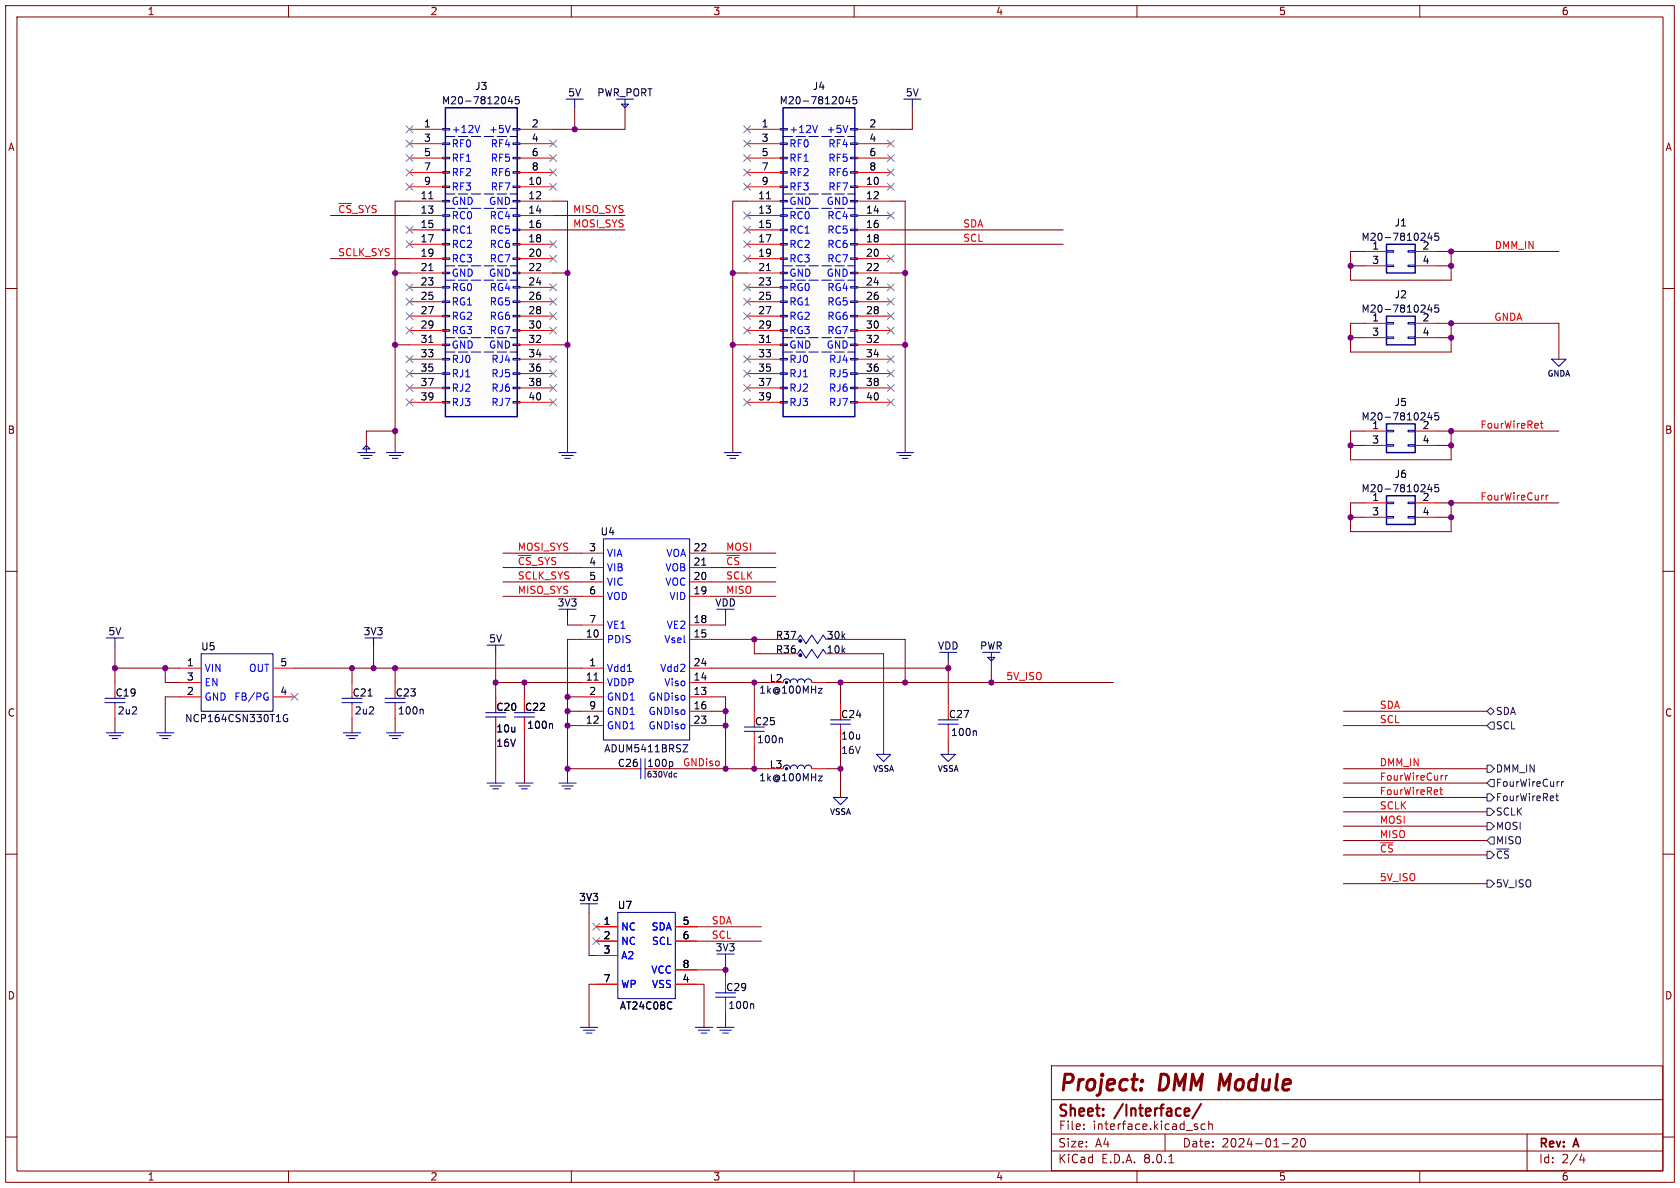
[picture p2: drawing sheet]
<svg xmlns="http://www.w3.org/2000/svg" width="297mm" height="210mm" viewBox="0 0 297 210" stroke-linecap="round" stroke-linejoin="round" font-family="sans-serif">
<g fill="none" stroke="#840000" stroke-width=".18">
<path d="M1 1h295v208h-295zM3 3h291v204h-291zM51 1v2M101 1v2M151 1v2M201 1v2M251 1v2M1 51h2M294 51h2M1 101h2M294 101h2M1 151h2"/>
<path d="M294 151h2M185.9 188.4h108.1v18.6h-108.1zM185.9 194.4h108M191.6 199.5v.2M211.5 199.2l.3 .2-.3 .3M211.5 198.7h.2M213 198.7h-.4l-.3 .3v.4l.2 .2h.5M213.7 198.8l.2-.1h.4v1M213.7 198.2v1.5M1 201h2M51 207v2M101 207v2"/>
<path d="M151 207v2M186 203.5h108M186 200.5h108M201 207v2M206 200.5v3M206.6 205.6h.9M226.7 202.2h1.2M228.5 201.4l.6-.1 .2 .1 .1 .3-1 1.1h1M230.1 201.4l.2-.1a.81 .81 0 0 1 .6 .6 .81 .81 0 0 1-.3 .8l-.2 .1a.81 .81 0 0 1-.3-1.4zM251 207v2M270 200.5v6.5M279.6 204l-.3 1.1h.9"/>
<path d="M280 204.6v1M294 201h2"/>
</g>
<path d="M201.9 191l.1 .1-.1 .1" fill="none" stroke="#840000" stroke-width=".52"/>
<path d="M210.2 196l.1 .4-.9 .2M212.3 195.2l-1.5 2.5" fill="none" stroke="#840000" stroke-width=".36"/>
<g fill="none" stroke="#000084" stroke-width=".18">
<path d="M86.1 114h3.1M87.6 114v1.6M85.9 126h3.5M85.9 126.7h3.5M86.1 138.4h3.1M86.6 138.9h2M87.1 139.4h1M87.6 126.7v.3M90.9 126h3.6M90.9 126.7h3.6M91.2 138.4h3M91.7 138.9h2"/>
<path d="M92.2 139.4h1M92.7 126.7v.3M98.8 138.4h3.1M99.3 138.9h2M99.8 139.4h1M113 135.9h.3M113.3 134.1v3.6M114 134.1v3.6"/>
</g>
<path d="M87.6 123.2v2.5M87.6 127v2.5M92.7 123.2v2.5M92.7 127v2.5M110.5 135.9h2.5" fill="none" stroke="#f00" stroke-width=".18"/>
<path d="M97.5 127.9l.2 .2v.7M118.7 134.6l.2 .3v.3l-.2 .3" fill="none" stroke="#000048" stroke-width=".18"/>
<path d="M119.4 136.7h.2M119.6 137.3l-.2 .1" fill="none" stroke="#480048" stroke-width=".18"/>
<path d="M138.4 19.1h12.7v54.6h-12.7z" fill="#fcfcfc"/>
<path d="M138.4 36.8h12.7M138.4 34.3h12.7M138.4 24.1h12.7M138.4 59.7h12.7M138.4 49.5h12.7M138.4 47h12.7M138.4 62.2h12.7" fill="none" stroke="#000084" stroke-width=".18" stroke-dasharray="1.7 .6"/>
<g fill="none" stroke="#000084" stroke-width=".18">
<path d="M159.8 17.5h3M161.3 17.5v1.6M137.9 38h1.3v.2h-1.3zM137.9 35.4h1.3v.3h-1.3zM137.9 32.9h1.3v.2h-1.3zM137.9 30.4h1.3v.2h-1.3zM137.9 27.8h1.3v.3h-1.3zM137.9 25.3h1.3v.2h-1.3zM137.9 22.7h1.3v.3h-1.3zM150.4 38h1.2v.2h-1.2zM150.4 35.4h1.2v.3h-1.2zM150.4 32.9h1.2v.2h-1.2z"/>
<path d="M150.4 30.4h1.2v.2h-1.2zM150.4 27.8h1.2v.3h-1.2zM150.4 25.3h1.2v.2h-1.2zM150.4 22.7h1.2v.3h-1.2zM137.9 58.3h1.3v.2h-1.3zM137.9 55.8h1.3v.2h-1.3zM137.9 53.2h1.3v.3h-1.3zM137.9 50.7h1.3v.2h-1.3zM137.9 48.1h1.3v.3h-1.3zM137.9 45.6h1.3v.2h-1.3zM137.9 43.1h1.3v.2h-1.3zM137.9 40.5h1.3v.3h-1.3z"/>
<path d="M150.4 58.3h1.2v.2h-1.2zM150.4 55.8h1.2v.2h-1.2zM150.4 53.2h1.2v.3h-1.2zM150.4 50.7h1.2v.2h-1.2zM150.4 48.1h1.2v.3h-1.2zM150.4 45.6h1.2v.2h-1.2zM150.4 43.1h1.2v.2h-1.2zM150.4 40.5h1.2v.3h-1.2zM137.9 71h1.3v.2h-1.3zM137.9 68.5h1.3v.2h-1.3zM137.9 65.9h1.3v.3h-1.3zM137.9 63.4h1.3v.2h-1.3z"/>
<path d="M137.9 60.8h1.3v.3h-1.3zM150.4 71h1.2v.2h-1.2zM150.4 68.5h1.2v.2h-1.2zM150.4 65.9h1.2v.3h-1.2zM150.4 63.4h1.2v.2h-1.2zM150.4 60.8h1.2v.3h-1.2zM106.7 95.3h15.2v35.5h-15.2zM158.5 80h3M159 80.5h2M159.5 81h1M18.8 112.8h3M20.3 112.8v1.5"/>
<path d="M35.6 115.6h12.7v10.1h-12.7zM64.5 112.8h3.1M66 112.8v1.5M98.8 107.7h3.1M100.3 107.7v1.5M126.7 107.7h3.1M128.3 107.7v1.5M18.5 123.4h3.6M18.5 124.2h3.6M18.8 129.5h3M19.3 130h2M19.8 130.6h1"/>
<path d="M20.3 124.2v.3M27.7 129.5h3M28.2 130h2M28.7 130.6h1M60.5 123.4h3.5M60.5 124.2h3.5M60.7 129.5h3.1M61.2 130h2M61.7 130.6h1M62.2 124.2v.3M68.3 129.5h3.1M68.8 130h2.1"/>
<path d="M69.3 130.6h1.1"/>
</g>
<path d="M138.4 19.1h12.7v54.6h-12.7z" fill="none" stroke="#000084" stroke-width=".25"/>
<g fill="none" stroke="#f00" stroke-width=".18">
<path d="M132.1 22.9h6.3M132.1 33h6.3M132.1 35.6h6.3M132.1 38.1h6.3M132.1 25.4h6.3M132.1 27.9h6.3M132.1 30.5h6.3M151.1 22.9h6.4M151.1 33h6.4M151.1 35.6h6.4M151.1 38.1h6.4M151.1 25.4h6.4"/>
<path d="M151.1 27.9h6.4M151.1 30.5h6.4M132.1 40.6h6.3M132.1 43.2h6.3M132.1 45.7h6.3M132.1 48.3h6.3M132.1 50.8h6.3M132.1 53.3h6.3M132.1 55.9h6.3M132.1 58.4h6.3M151.1 40.6h6.4M151.1 43.2h6.4"/>
<path d="M151.1 45.7h6.4M151.1 48.3h6.4M151.1 50.8h6.4M151.1 53.3h6.4M151.1 55.9h6.4M151.1 58.4h6.4M132.1 61h6.3M132.1 63.5h6.3M132.1 66h6.3M132.1 68.6h6.3M132.1 71.1h6.3M151.1 61h6.4"/>
<path d="M151.1 63.5h6.4M151.1 66h6.4M151.1 68.6h6.4M151.1 71.1h6.4M102.9 97.8h3.8M121.9 97.8h3.8M31.7 118.1h3.9M48.3 118.1h3.8M102.9 118.1h3.8M102.9 113h3.8M102.9 110.5h3.8M102.9 105.4h3.8"/>
<path d="M102.9 102.9h3.8M102.9 100.3h3.8M121.9 118.1h3.8M121.9 113h3.8M121.9 110.5h3.8M121.9 105.4h3.8M121.9 102.9h3.8M121.9 100.3h3.8M20.3 120.7v2.5M20.3 124.5v2.5M31.7 120.7h3.9M31.7 123.2h3.9"/>
<path d="M48.3 123.2h3.8M62.2 120.7v2.5M62.2 124.5v2.5M102.9 120.7h3.8M102.9 128.3h3.8M102.9 123.2h3.8M102.9 125.7h3.8M121.9 120.7h3.8M121.9 128.3h3.8M121.9 123.2h3.8M121.9 125.7h3.8"/>
</g>
<path d="M144.5 22.2l-.4 1.2M149.9 22.2l-.4 1.2M110.9 118.7h.7M47 122.5l.3 .1M47.2 123.2h.2v.4l-.4 .2" fill="none" stroke="#00f" stroke-width=".18"/>
<path d="M135.5 35.1h.7M135.5 47.8h.7M135.5 60.5h.7M124.1 99.9h.7M65.1 123h.7M105 120.2h.7" fill="none" stroke="#000" stroke-width=".18"/>
<path d="M149.9 17l-.3 .9h.7M150.2 17.5v.9M151.4 17.1h-.6v.6l.1-.1h.5l.1 .2-.1 .4-.1 .2-.5-.2M50.8 126.4a.59 .59 0 0 0-.7 .5 .59 .59 0 0 0 .7 .6l.1-.5h-.3M120.7 131.6h.9l-.9 1.3h.9" fill="none" stroke="#000048" stroke-width=".18"/>
<path d="M78.7 19.1h12.7v54.6h-12.7z" fill="#fcfcfc"/>
<path d="M78.7 36.8h12.7M78.7 34.3h12.7M78.7 24.1h12.7M78.7 59.7h12.7M78.7 49.5h12.7M78.7 47h12.7M78.7 62.2h12.7" fill="none" stroke="#000084" stroke-width=".18" stroke-dasharray="1.7 .6"/>
<g fill="none" stroke="#000084" stroke-width=".18">
<path d="M78.2 38h1.3v.2h-1.3zM78.2 35.4h1.3v.3h-1.3zM78.2 32.9h1.3v.2h-1.3zM78.2 30.4h1.3v.2h-1.3zM78.2 27.8h1.3v.3h-1.3zM78.2 25.3h1.3v.2h-1.3zM78.2 22.7h1.3v.3h-1.3zM90.7 38h1.2v.2h-1.2zM90.7 35.4h1.2v.3h-1.2zM90.7 32.9h1.2v.2h-1.2zM90.7 30.4h1.2v.2h-1.2zM90.7 27.8h1.2v.3h-1.2z"/>
<path d="M90.7 25.3h1.2v.2h-1.2zM90.7 22.7h1.2v.3h-1.2zM78.2 58.3h1.3v.2h-1.3zM78.2 55.8h1.3v.2h-1.3zM78.2 53.2h1.3v.3h-1.3zM78.2 50.7h1.3v.2h-1.3zM78.2 48.1h1.3v.3h-1.3zM78.2 45.6h1.3v.2h-1.3zM78.2 43.1h1.3v.2h-1.3zM78.2 40.5h1.3v.3h-1.3zM90.7 58.3h1.2v.2h-1.2zM90.7 55.8h1.2v.2h-1.2z"/>
<path d="M90.7 53.2h1.2v.3h-1.2zM90.7 50.7h1.2v.2h-1.2zM90.7 48.1h1.2v.3h-1.2zM90.7 45.6h1.2v.2h-1.2zM90.7 43.1h1.2v.2h-1.2zM90.7 40.5h1.2v.3h-1.2zM78.2 71h1.3v.2h-1.3zM78.2 68.5h1.3v.2h-1.3zM78.2 65.9h1.3v.3h-1.3zM78.2 63.4h1.3v.2h-1.3zM78.2 60.8h1.3v.3h-1.3zM90.7 71h1.2v.2h-1.2z"/>
<path d="M90.7 68.5h1.2v.2h-1.2zM90.7 65.9h1.2v.3h-1.2zM90.7 63.4h1.2v.2h-1.2zM90.7 60.8h1.2v.3h-1.2zM102.6 181.6h3.1M103.1 182.1h2.1M103.6 182.6h1"/>
</g>
<path d="M78.7 19.1h12.7v54.6h-12.7z" fill="none" stroke="#000084" stroke-width=".25"/>
<g fill="none" stroke="#f00" stroke-width=".18">
<path d="M72.4 22.9h6.3M72.4 33h6.3M72.4 35.6h6.3M72.4 38.1h6.3M72.4 25.4h6.3M72.4 27.9h6.3M72.4 30.5h6.3M91.4 22.9h6.4M91.4 33h6.4M91.4 35.6h6.4M91.4 38.1h6.4M91.4 25.4h6.4"/>
<path d="M91.4 27.9h6.4M91.4 30.5h6.4M72.4 40.6h6.3M72.4 43.2h6.3M72.4 45.7h6.3M72.4 48.3h6.3M72.4 50.8h6.3M72.4 53.3h6.3M72.4 55.9h6.3M72.4 58.4h6.3M91.4 40.6h6.4M91.4 43.2h6.4"/>
<path d="M91.4 45.7h6.4M91.4 48.3h6.4M91.4 50.8h6.4M91.4 53.3h6.4M91.4 55.9h6.4M91.4 58.4h6.4M72.4 61h6.3M72.4 63.5h6.3M72.4 66h6.3M72.4 68.6h6.3M72.4 71.1h6.3M91.4 61h6.4"/>
<path d="M91.4 63.5h6.4M91.4 66h6.4M91.4 68.6h6.4M91.4 71.1h6.4"/>
</g>
<path d="M84.8 22.2l-.4 1.2M90.2 22.2l-.4 1.2" fill="none" stroke="#00f" stroke-width=".18"/>
<path d="M75.8 35.1h.7M75.8 47.8h.7M75.8 60.5h.7" fill="none" stroke="#000" stroke-width=".18"/>
<path d="M90.2 17l-.3 .9h.8M90.5 17.5v.9M91.7 17.1h-.6v.6l.2-.1h.4l.1 .2-.1 .4-.1 .2-.5-.2" fill="none" stroke="#000048" stroke-width=".18"/>
<path d="M245.1 43.2h5.1v5.1h-5.1z" fill="#fcfcfc"/>
<path d="M245.1 46.9h1.3v.2h-1.3zM245.1 44.3h1.3v.3h-1.3zM248.9 46.9h1.3v.2h-1.3zM248.9 44.3h1.3v.3h-1.3zM126.7 168.7h3.1M128.3 168.7v1.5" fill="none" stroke="#000084" stroke-width=".18"/>
<path d="M245.1 43.2h5.1v5.1h-5.1z" fill="none" stroke="#000084" stroke-width=".25"/>
<path d="M241.3 44.5h3.8M241.3 47h3.8M250.2 44.5h3.8M250.2 47h3.8" fill="none" stroke="#f00" stroke-width=".18"/>
<path d="M252.7 41.2l-.3 .9h.8M253 41.6v.9M254.3 41.2h-.6l-.1 .6 .2-.1 .4 .1 .2 .1-.1 .5-.2 .1-.5-.1" fill="none" stroke="#000048" stroke-width=".18"/>
<path d="M245.1 87.6h5.1v5.1h-5.1z" fill="#fcfcfc"/>
<g fill="none" stroke="#000084" stroke-width=".18">
<path d="M274.3 63.5h2.6l-1.3 1.3zM245.1 91.3h1.3v.3h-1.3zM245.1 88.8h1.3v.2h-1.3zM248.9 91.3h1.3v.3h-1.3zM248.9 88.8h1.3v.2h-1.3zM141 113l.5-.7 1 1.5 1-1.5 1 1.5 1-1.5 .5 .7M141 115.6l.5-.8 1 1.5 1-1.5 1 1.5 1-1.5 .5 .8M139.1 135.3a.64 .64 0 0 0-.7 .6M139.1 120a.64 .64 0 0 0-.7 .7M139.1 135.2a.65 .65 0 0 1 .6 .7 .64 .64 0 0 1 .6-.7 .64 .64 0 0 1 .7 .7 .64 .64 0 0 1 .6-.7 .64 .64 0 0 1 .6 .7M139.1 120a.65 .65 0 0 1 .6 .6 .64 .64 0 0 1 .6-.6 .64 .64 0 0 1 .7 .6 .64 .64 0 0 1 .6-.6 .64 .64 0 0 1 .6 .6M143.5 135.9a.64 .64 0 0 0-.6-.7 .64 .64 0 0 0-.7 .7"/>
<path d="M143.5 120.6a.64 .64 0 0 0-.6-.6 .64 .64 0 0 0-.7 .6M146.8 127.3h3.6M146.8 128h3.6M148.6 128v.3M154.9 133.4h2.6l-1.3 1.2zM102.6 159.8h3.1M104.1 159.8v1.5M147.3 141h2.6l-1.3 1.2zM109.2 161.3h10.2v15.2h-10.2zM126.5 175.5h3.5M126.5 176.3h3.5M128.3 176.3v.2"/>
<path d="M122.9 181.6h3.1M123.4 182.1h2.1M124 182.6h1M126.7 181.6h3.1M127.3 182.1h2M127.8 182.6h1"/>
</g>
<path d="M245.1 87.6h5.1v5.1h-5.1z" fill="none" stroke="#000084" stroke-width=".25"/>
<g fill="none" stroke="#f00" stroke-width=".18">
<path d="M241.3 88.9h3.8M241.3 91.4h3.8M250.2 88.9h3.8M250.2 91.4h3.8M138.4 113h2.6M138.4 115.6h2.6M143.5 135.9h2.5M143.5 120.7h2.5M148.6 124.5v2.5M148.6 128.3v2.5M105.4 168.9h3.8M105.4 174h3.8"/>
<path d="M105.4 163.8h3.8M105.4 166.4h3.8M119.4 174h3.8M119.4 163.8h3.8M119.4 166.4h3.8M119.4 171.5h3.8M128.3 172.7v2.6M128.3 176.5v2.6"/>
</g>
<path d="M252.7 85.6l-.3 .9h.8M253 86.1v.8M254.3 85.7h-.6l-.1 .6 .2-.1h.4l.2 .2-.1 .4-.2 .1-.5-.1M144.7 137.2h.7l-.7 .8h.7M144.7 121.7h.7l-.7 .8h.7M133.1 177.4l.1 .2v.7" fill="none" stroke="#000048" stroke-width=".18"/>
<g fill="#000084" stroke="#000084" stroke-width=".18">
<circle cx="141.5" cy="113.3" r=".25"/>
<circle cx="139" cy="135.9" r=".2"/>
<circle cx="141.5" cy="115.8" r=".25"/>
<circle cx="139" cy="120.6" r=".2"/>
</g>
<path d="M245.1 74.9h5.1v5.1h-5.1z" fill="#fcfcfc"/>
<path d="M245.1 78.6h1.3v.3h-1.3zM245.1 76.1h1.3v.2h-1.3zM248.9 78.6h1.3v.3h-1.3zM248.9 76.1h1.3v.2h-1.3z" fill="none" stroke="#000084" stroke-width=".18"/>
<path d="M245.1 74.9h5.1v5.1h-5.1z" fill="none" stroke="#000084" stroke-width=".25"/>
<path d="M241.3 76.2h3.8M241.3 78.7h3.8M250.2 76.2h3.8M250.2 78.7h3.8" fill="none" stroke="#f00" stroke-width=".18"/>
<path d="M252.7 72.9l-.3 .9h.8M253 73.4v.8M254.3 73h-.6l-.1 .6 .2-.1h.4l.2 .2-.1 .4-.2 .1-.5-.1" fill="none" stroke="#000048" stroke-width=".18"/>
<path d="M245.1 55.9h5.1v5.1h-5.1z" fill="#fcfcfc"/>
<g fill="none" stroke="#000084" stroke-width=".18">
<path d="M100.1 17.5h3M101.6 17.5v1.6M109 17.5h3M109.9 18.4h1.2l-.6 .7zM110.5 17.5v1.6M245.1 59.6h1.3v.2h-1.3zM245.1 57h1.3v.3h-1.3zM248.9 59.6h1.3v.2h-1.3zM248.9 57h1.3v.3h-1.3zM64.1 79.4l.7-.7 .6 .7zM64.8 78.7v1.3M63.2 80h3.1"/>
<path d="M63.8 80.5h2M64.3 81h1M68.3 80h3.1M68.8 80.5h2.1M69.3 81h1.1M98.8 80h3.1M99.3 80.5h2M99.8 81h1M128 80h3.1M128.5 80.5h2.1M129 81h1M166.1 115.3h3.1"/>
<path d="M167.6 115.3v1.5M173.7 115.3h3.1M174.6 116.2h1.3l-.6 .6zM175.3 115.3v1.5M68.1 123.4h3.5M68.1 124.2h3.5M69.8 124.2v.3M131.6 128.5h3.5M131.6 129.3h3.5M133.3 129.3v.2M165.9 127.3h3.5M165.9 128h3.5"/>
<path d="M166.4 133.4h2.5l-1.3 1.2zM167.6 128v.3"/>
</g>
<path d="M245.1 55.9h5.1v5.1h-5.1z" fill="none" stroke="#000084" stroke-width=".25"/>
<g fill="none" stroke="#f00" stroke-width=".18">
<path d="M241.3 57.2h3.8M241.3 59.7h3.8M250.2 57.2h3.8M250.2 59.7h3.8M69.8 120.7v2.5M69.8 124.5v2.5M87.6 123.2v2.5M87.6 127v2.5M92.7 123.2v2.5M92.7 127v2.5M133.3 125.7v2.6M133.3 129.5v2.6"/>
<path d="M167.6 124.5v2.5M167.6 128.3v2.5M105.4 168.9h3.8M105.4 174h3.8M105.4 163.8h3.8M105.4 166.4h3.8M119.4 174h3.8M119.4 163.8h3.8M119.4 166.4h3.8M119.4 171.5h3.8"/>
</g>
<path d="M252.7 53.9l-.3 .9h.8M253 54.3v.9M254.3 53.9h-.6l-.1 .6 .2-.1 .4 .1 .2 .1-.1 .5-.2 .1-.5-.1M74.6 125.4l.2 .2v.6M97.5 127.9l.2 .2v.7M138.1 130.5l.2 .1v.7M172.4 129.2l.2 .2v.6" fill="none" stroke="#000048" stroke-width=".18"/>
<g fill="none" stroke="#480048" stroke-width=".18">
<path d="M262.9 135.3h.6l.7 .6-.7 .6h-.6zM262.9 125.7l.6-.6 .7 .6-.7 .7zM263.5 137.8h.7v1.3h-.7l-.6-.7zM263.5 127.6h.7v1.3h-.7l-.6-.6zM276.1 138.2v.8M276.4 138.2l-.3 .2M262.9 155.6h.6l.7 .6-.7 .6h-.6zM262.9 150.5h.6l.7 .6-.7 .7h-.6zM262.9 145.4h.6l.7 .7-.7 .6h-.6zM262.9 142.9h.6l.7 .6-.7 .6h-.6zM262.9 140.3h.6l.7 .7-.7 .6h-.6zM263.5 148h.7v1.2h-.7l-.6-.6z"/>
<path d="M275 140.7h.5M275.2 140.3v1.1l.3 .1"/>
</g>
<path d="M272.3 74.8h.5M272.5 74.4v1.1l.3 .2M273.3 87.5v.9M273.7 87.5l-.4 .3M254.5 139.6h.5M254.7 139.2v1.1l.3 .2M255.6 137.1v.8M255.9 137.1l-.3 .2" fill="none" stroke="#c20000" stroke-width=".18"/>
<g fill="none" stroke="#840000" stroke-width=".18">
<path d="M101.6 19.1v3.8M110.5 19.1v3.8h-12.7M161.3 19.1v3.8h-3.8M58.4 38.1h14M72.4 35.6h-2.6v44.4M97.8 35.6h2.5v44.4M97.8 38.1h12.7M132.1 35.6h-2.6v44.4M157.5 35.6h2.5v44.4M58.4 45.7h14M69.8 48.3h2.6M97.8 48.3h2.5"/>
<path d="M97.8 40.6h12.7M129.5 48.3h2.6M157.5 48.3h2.5M157.5 40.6h30.5M157.5 43.2h30.5M238.8 59.7h2.5M238.8 47h2.5M241.3 44.5h-2.5v5h17.7v-5M241.3 57.2h-2.5v5h17.7v-5M254 59.7h2.5M254 57.2h21.6v6.3M254 44.5h21.6"/>
<path d="M254 47h2.5M69.8 61h2.6M69.8 76.2h-5v2.5M97.8 61h2.5M129.5 61h2.6M157.5 61h2.5M238.8 78.7h2.5M241.3 76.2h-2.5v5.1h17.7v-5.1M254 78.7h2.5M254 76.2h21.6M88.9 97.8h14M125.7 97.8h11.5"/>
<path d="M238.8 91.4h2.5M241.3 88.9h-2.5v5.1h17.7v-5.1M254 91.4h2.5M254 88.9h21.6M20.3 118.1h11.4M20.3 114.3v6.4M29.2 118.1v2.6h2.5M52.1 118.1h50.8M62.2 118.1v2.6M66 114.3v3.8M69.8 118.1v2.6M87.6 115.6v7.6"/>
<path d="M88.9 100.3h14M88.9 102.9h14M88.9 105.4h14M100.3 109.2v1.3h2.6M102.9 113h-2.6v25.4M125.7 100.3h11.5M125.7 102.9h11.5M125.7 105.4h11.5M125.7 113h12.7M125.7 118.1h41.9M128.3 109.2v1.3h-2.6M133.3 113v2.6h5.1"/>
<path d="M148.6 113h11.4v7.7M148.6 115.6h7.6v17.8M167.6 116.8v7.7M175.3 116.8v3.9M20.3 127v2.5M31.7 123.2h-2.5v6.3M62.2 127v2.5M69.8 127v2.5M87.6 129.5v8.9M87.6 120.7h15.3M92.7 120.7v2.5M92.7 129.5v8.9"/>
<path d="M100.3 125.7h2.6M100.3 135.9h10.2M100.3 128.3h2.6M100.3 123.2h2.6M116.8 135.9h19.1M125.7 125.7h2.6M125.7 128.3h2.6M125.7 123.2h2.6v12.7M125.7 120.7h10.2M133.3 120.7v5M133.3 132.1v3.8M146 135.9h2.6"/>
<path d="M146 120.7h50.8M148.6 120.7v3.8M148.6 130.8v10.2M167.6 130.8v2.6M237.5 138.4h25.4M237.5 125.7h25.4M237.5 135.9h25.4M237.5 128.3h25.4M237.5 156.2h25.4M237.5 151.1h25.4M237.5 146.1h25.4M237.5 143.5h25.4"/>
<path d="M237.5 148.6h25.4M237.5 141h25.4M104.1 161.3v7.6h1.3M105.4 174h-1.3v7.6M123.2 163.8h11.4M123.2 174h1.3v7.6M123.2 171.5h5.1M123.2 166.4h11.4M128.3 170.2v2.5M128.3 179.1v2.5"/>
</g>
<g fill="none" stroke="#848484" stroke-width=".18">
<path d="M71.8 29.9l1.2 1.2M71.8 24.8l1.2 1.2M71.8 32.4l1.2 1.2M71.8 27.3l1.2 1.2M71.8 22.3l1.2 1.2M73 29.9l-1.2 1.2M73 24.8l-1.2 1.2M73 32.4l-1.2 1.2M73 27.3l-1.2 1.2M73 22.3l-1.2 1.2M97.2 27.3l1.2 1.2M97.2 32.4l1.2 1.2"/>
<path d="M97.2 24.8l1.2 1.2M97.2 29.9l1.2 1.2M98.4 24.8l-1.2 1.2M98.4 27.3l-1.2 1.2M98.4 32.4l-1.2 1.2M98.4 29.9l-1.2 1.2M131.5 22.3l1.2 1.2M131.5 37.5l1.2 1.2M131.5 24.8l1.2 1.2M131.5 32.4l1.2 1.2M131.5 27.3l1.2 1.2M131.5 29.9l1.2 1.2"/>
<path d="M132.7 22.3l-1.2 1.2M132.7 37.5l-1.2 1.2M132.7 24.8l-1.2 1.2M132.7 32.4l-1.2 1.2M132.7 27.3l-1.2 1.2M132.7 29.9l-1.2 1.2M156.9 37.5l1.2 1.2M156.9 32.4l1.2 1.2M156.9 29.9l1.2 1.2M156.9 24.8l1.2 1.2M156.9 27.3l1.2 1.2M158.1 24.8l-1.2 1.2"/>
<path d="M158.1 27.3l-1.2 1.2M158.1 32.4l-1.2 1.2M158.1 37.5l-1.2 1.2M158.1 29.9l-1.2 1.2M71.8 50.2l1.2 1.2M71.8 40l1.2 1.2M71.8 42.6l1.2 1.2M71.8 52.7l1.2 1.2M71.8 57.8l1.2 1.2M71.8 55.3l1.2 1.2M73 50.2l-1.2 1.2M73 40l-1.2 1.2"/>
<path d="M73 42.6l-1.2 1.2M73 52.7l-1.2 1.2M73 57.8l-1.2 1.2M73 55.3l-1.2 1.2M97.2 57.8l1.2 1.2M97.2 55.3l1.2 1.2M97.2 45.1l1.2 1.2M97.2 52.7l1.2 1.2M97.2 42.6l1.2 1.2M97.2 50.2l1.2 1.2M98.4 57.8l-1.2 1.2M98.4 55.3l-1.2 1.2"/>
<path d="M98.4 45.1l-1.2 1.2M98.4 52.7l-1.2 1.2M98.4 42.6l-1.2 1.2M98.4 50.2l-1.2 1.2M131.5 45.1l1.2 1.2M131.5 50.2l1.2 1.2M131.5 42.6l1.2 1.2M131.5 52.7l1.2 1.2M131.5 57.8l1.2 1.2M131.5 55.3l1.2 1.2M131.5 40l1.2 1.2M132.7 45.1l-1.2 1.2"/>
<path d="M132.7 50.2l-1.2 1.2M132.7 42.6l-1.2 1.2M132.7 52.7l-1.2 1.2M132.7 57.8l-1.2 1.2M132.7 55.3l-1.2 1.2M132.7 40l-1.2 1.2M156.9 45.1l1.2 1.2M156.9 50.2l1.2 1.2M156.9 52.7l1.2 1.2M156.9 55.3l1.2 1.2M156.9 57.8l1.2 1.2M158.1 45.1l-1.2 1.2"/>
<path d="M158.1 50.2l-1.2 1.2M158.1 52.7l-1.2 1.2M158.1 55.3l-1.2 1.2M158.1 57.8l-1.2 1.2M71.8 62.9l1.2 1.2M71.8 70.5l1.2 1.2M71.8 65.4l1.2 1.2M71.8 68l1.2 1.2M73 62.9l-1.2 1.2M73 70.5l-1.2 1.2M73 65.4l-1.2 1.2M73 68l-1.2 1.2"/>
<path d="M97.2 62.9l1.2 1.2M97.2 65.4l1.2 1.2M97.2 68l1.2 1.2M97.2 70.5l1.2 1.2M98.4 62.9l-1.2 1.2M98.4 65.4l-1.2 1.2M98.4 68l-1.2 1.2M98.4 70.5l-1.2 1.2M131.5 70.5l1.2 1.2M131.5 65.4l1.2 1.2M131.5 62.9l1.2 1.2M131.5 68l1.2 1.2"/>
<path d="M132.7 70.5l-1.2 1.2M132.7 65.4l-1.2 1.2M132.7 62.9l-1.2 1.2M132.7 68l-1.2 1.2M156.9 70.5l1.2 1.2M156.9 65.4l1.2 1.2M156.9 62.9l1.2 1.2M156.9 68l1.2 1.2M158.1 70.5l-1.2 1.2M158.1 65.4l-1.2 1.2M158.1 62.9l-1.2 1.2M158.1 68l-1.2 1.2"/>
<path d="M51.5 122.6l1.2 1.2M52.7 122.6l-1.2 1.2M104.8 163.2l1.2 1.2M104.8 165.8l1.2 1.2M106 163.2l-1.2 1.2M106 165.8l-1.2 1.2"/>
</g>
<g fill="#840084" stroke="#840084" stroke-width=".18">
<circle cx="238.8" cy="59.7" r=".46"/>
<circle cx="160" cy="48.3" r=".46"/>
<circle cx="256.5" cy="47" r=".46"/>
<circle cx="256.5" cy="44.5" r=".46"/>
<circle cx="238.8" cy="47" r=".46"/>
<circle cx="148.6" cy="135.9" r=".46"/>
<circle cx="128.3" cy="125.7" r=".46"/>
<circle cx="133.3" cy="120.7" r=".46"/>
<circle cx="133.3" cy="113" r=".46"/>
<circle cx="160" cy="120.7" r=".46"/>
<circle cx="167.6" cy="118.1" r=".46"/>
<circle cx="175.3" cy="120.7" r=".46"/>
<circle cx="148.6" cy="120.7" r=".46"/>
<circle cx="160" cy="61" r=".46"/>
<circle cx="129.5" cy="48.3" r=".46"/>
<circle cx="129.5" cy="61" r=".46"/>
<circle cx="256.5" cy="91.4" r=".46"/>
<circle cx="238.8" cy="91.4" r=".46"/>
<circle cx="238.8" cy="78.7" r=".46"/>
<circle cx="256.5" cy="59.7" r=".46"/>
<circle cx="256.5" cy="78.7" r=".46"/>
<circle cx="256.5" cy="88.9" r=".46"/>
<circle cx="256.5" cy="76.2" r=".46"/>
<circle cx="256.5" cy="57.2" r=".46"/>
<circle cx="100.3" cy="128.3" r=".46"/>
<circle cx="92.7" cy="120.7" r=".46"/>
<circle cx="87.6" cy="120.7" r=".46"/>
<circle cx="69.8" cy="76.2" r=".46"/>
<circle cx="101.6" cy="22.9" r=".46"/>
<circle cx="100.3" cy="61" r=".46"/>
<circle cx="100.3" cy="48.3" r=".46"/>
<circle cx="128.3" cy="135.9" r=".46"/>
<circle cx="133.3" cy="135.9" r=".46"/>
<circle cx="128.3" cy="171.5" r=".46"/>
<circle cx="69.8" cy="61" r=".46"/>
<circle cx="69.8" cy="48.3" r=".46"/>
<circle cx="20.3" cy="118.1" r=".46"/>
<circle cx="29.2" cy="118.1" r=".46"/>
<circle cx="69.8" cy="118.1" r=".46"/>
<circle cx="66" cy="118.1" r=".46"/>
<circle cx="62.2" cy="118.1" r=".46"/>
<circle cx="100.3" cy="125.7" r=".46"/>
<circle cx="100.3" cy="123.2" r=".46"/>
<circle cx="128.3" cy="128.3" r=".46"/>
<circle cx="100.3" cy="135.9" r=".46"/>
</g>
<g font-size="3.9" fill="#840000">
<text x="187" y="193.6">Project:</text>
<text x="205" y="193.6">DMM Module</text>
</g>
<g font-size="2.8" fill="#840000">
<text x="186.9" y="197.9">Sheet:</text>
<text x="197.3" y="197.9">/Interface/</text>
</g>
<g font-size="2.1" fill="#840000">
<text x="187" y="203">Size:</text>
<text x="187.1" y="200">File:</text>
<text x="193.2" y="200">interface.kicad_sch</text>
<text x="193.6" y="203">A4</text>
<text x="209" y="203">Date:</text>
<text x="216" y="203">2024-01-20</text>
<text x="272" y="203.3">Rev:</text>
<text x="278.4" y="203.3">A</text>
<text x="187" y="205.8">KiCad</text>
<text x="194.7" y="205.8">E.D.A.</text>
<text x="202.3" y="205.8">8.0.1</text>
<text x="272" y="205.8">Id:</text>
<text x="276" y="205.8">2/4</text>
</g>
<g font-size="1.8" fill="#840000">
<text x="26" y="2.9">1</text>
<text x="76" y="2.9">2</text>
<text x="126" y="2.9">3</text>
<text x="176" y="2.9">4</text>
<text x="226" y="2.9">5</text>
<text x="276" y="2.9">6</text>
<text x="1.3" y="26.9">A</text>
<text x="294.3" y="26.9">A</text>
<text x="1.3" y="76.9">B</text>
<text x="294.3" y="76.9">B</text>
<text x="1.3" y="126.9">C</text>
<text x="294.3" y="126.9">C</text>
<text x="1.3" y="176.9">D</text>
<text x="294.3" y="176.9">D</text>
<text x="26" y="208.9">1</text>
<text x="76" y="208.9">2</text>
<text x="126" y="208.9">3</text>
<text x="176" y="208.9">4</text>
<text x="226" y="208.9">5</text>
<text x="276" y="208.9">6</text>
</g>
<g font-size="1.8">
<text x="83.9" y="16.1">J3</text>
<text x="143.6" y="16.1">J4</text>
<text x="74.9" y="22.6">1</text>
<text x="93.9" y="22.6">2</text>
<text x="134.5" y="22.6">1</text>
<text x="153.6" y="22.6">2</text>
<text x="74.9" y="25.1">3</text>
<text x="74.9" y="27.7">5</text>
<text x="93.9" y="25.1">4</text>
<text x="93.9" y="27.7">6</text>
<text x="134.5" y="25.1">3</text>
<text x="134.5" y="27.7">5</text>
<text x="153.6" y="25.1">4</text>
<text x="153.6" y="27.7">6</text>
<text x="74.3" y="35.3">11</text>
<text x="74.9" y="30.2">7</text>
<text x="74.9" y="32.8">9</text>
<text x="93.3" y="32.8">10</text>
<text x="93.3" y="35.3">12</text>
<text x="93.9" y="30.2">8</text>
<text x="133.9" y="35.3">11</text>
<text x="134.5" y="30.2">7</text>
<text x="134.5" y="32.8">9</text>
<text x="153" y="32.8">10</text>
<text x="153" y="35.3">12</text>
<text x="153.6" y="30.2">8</text>
<text x="74.3" y="37.8">13</text>
<text x="74.3" y="40.4">15</text>
<text x="93.3" y="37.8">14</text>
<text x="93.3" y="40.4">16</text>
<text x="133.9" y="37.8">13</text>
<text x="133.9" y="40.4">15</text>
<text x="153" y="37.8">14</text>
<text x="153" y="40.4">16</text>
<text x="246.5" y="40.2">J1</text>
<text x="74.3" y="42.9">17</text>
<text x="74.3" y="45.5">19</text>
<text x="93.3" y="42.9">18</text>
<text x="93.3" y="45.5">20</text>
<text x="133.9" y="42.9">17</text>
<text x="133.9" y="45.5">19</text>
<text x="153" y="42.9">18</text>
<text x="153" y="45.5">20</text>
<text x="242.5" y="46.7">3</text>
<text x="251.4" y="46.7">4</text>
<text x="74.3" y="48">21</text>
<text x="74.3" y="50.5">23</text>
<text x="74.3" y="53.1">25</text>
<text x="93.3" y="48">22</text>
<text x="93.3" y="50.5">24</text>
<text x="93.3" y="53.1">26</text>
<text x="133.9" y="48">21</text>
<text x="133.9" y="50.5">23</text>
<text x="133.9" y="53.1">25</text>
<text x="153" y="48">22</text>
<text x="153" y="50.5">24</text>
<text x="153" y="53.1">26</text>
<text x="246.5" y="52.9">J2</text>
<text x="74.3" y="55.6">27</text>
<text x="74.3" y="58.2">29</text>
<text x="93.3" y="55.6">28</text>
<text x="93.3" y="58.2">30</text>
<text x="133.9" y="55.6">27</text>
<text x="133.9" y="58.2">29</text>
<text x="153" y="55.6">28</text>
<text x="153" y="58.2">30</text>
<text x="242.5" y="59.4">3</text>
<text x="251.4" y="59.4">4</text>
<text x="74.3" y="60.7">31</text>
<text x="74.3" y="63.2">33</text>
<text x="74.3" y="65.8">35</text>
<text x="93.3" y="60.7">32</text>
<text x="93.3" y="63.2">34</text>
<text x="93.3" y="65.8">36</text>
<text x="133.9" y="60.7">31</text>
<text x="133.9" y="63.2">33</text>
<text x="133.9" y="65.8">35</text>
<text x="153" y="60.7">32</text>
<text x="153" y="63.2">34</text>
<text x="153" y="65.8">36</text>
<text x="74.3" y="68.3">37</text>
<text x="74.3" y="70.9">39</text>
<text x="93.3" y="68.3">38</text>
<text x="93.3" y="70.9">40</text>
<text x="133.9" y="68.3">37</text>
<text x="133.9" y="70.9">39</text>
<text x="153" y="68.3">38</text>
<text x="153" y="70.9">40</text>
<text x="246.5" y="72">J5</text>
<text x="242.5" y="78.5">3</text>
<text x="251.4" y="78.5">4</text>
<text x="246.5" y="84.7">J6</text>
<text x="106.1" y="94.8">U4</text>
<text x="242.5" y="91.2">3</text>
<text x="251.4" y="91.2">4</text>
<text x="104.1" y="97.5">3</text>
<text x="104.1" y="100.1">4</text>
<text x="122.5" y="100.1">21</text>
<text x="122.5" y="97.5">22</text>
<text x="104.1" y="102.6">5</text>
<text x="104.1" y="105.2">6</text>
<text x="122.5" y="105.2">19</text>
<text x="122.5" y="102.6">20</text>
<text x="103.5" y="112.8">10</text>
<text x="104.1" y="110.2">7</text>
<text x="122.5" y="112.8">15</text>
<text x="122.5" y="110.2">18</text>
<text x="137.1" y="113.2">R37</text>
<text x="32.9" y="117.9">1</text>
<text x="35.5" y="115.2">U5</text>
<text x="49.5" y="117.9">5</text>
<text x="104.1" y="117.9">1</text>
<text x="122.5" y="117.9">24</text>
<text x="137.1" y="115.7">R36</text>
<text x="20.3" y="123.3">C19</text>
<text x="32.9" y="122.9">2</text>
<text x="32.9" y="120.4">3</text>
<text x="49.5" y="122.9">4</text>
<text x="62.2" y="123.3">C21</text>
<text x="69.9" y="123.3">C23</text>
<text x="87.6" y="125.9">C20</text>
<text x="92.7" y="125.9">C22</text>
<text x="103.5" y="120.4">11</text>
<text x="104.1" y="122.9">2</text>
<text x="104.1" y="125.5">9</text>
<text x="122.5" y="122.9">13</text>
<text x="122.5" y="120.4">14</text>
<text x="122.5" y="125.5">16</text>
<text x="136" y="120.8">L2</text>
<text x="103.5" y="128">12</text>
<text x="122.5" y="128">23</text>
<text x="133.4" y="128.4">C25</text>
<text x="148.6" y="127.1">C24</text>
<text x="167.6" y="127.1">C27</text>
<text x="109.1" y="135.8">C26</text>
<text x="136" y="136">L3</text>
<text x="109.1" y="160.9">U7</text>
<text x="106.6" y="163.6">1</text>
<text x="106.6" y="166.1">2</text>
<text x="120.6" y="163.6">5</text>
<text x="120.6" y="166.1">6</text>
<text x="106.6" y="168.7">3</text>
<text x="106.6" y="173.7">7</text>
<text x="120.6" y="173.7">4</text>
<text x="120.6" y="171.2">8</text>
<text x="128.3" y="175.4">C29</text>
</g>
<g font-size="1.8" fill="#000048">
<text x="100.3" y="17.2">5V</text>
<text x="105.5" y="17.2">PWR_PORT</text>
<text x="160" y="17.2">5V</text>
<text x="78" y="18.6">M20-7812045</text>
<text x="137.7" y="18.6">M20-7812045</text>
<text x="240.6" y="42.8">M20-7810245</text>
<text x="242.5" y="44.2">1</text>
<text x="251.4" y="44.2">2</text>
<text x="240.6" y="55.5">M20-7810245</text>
<text x="242.5" y="56.9">1</text>
<text x="251.4" y="56.9">2</text>
<text x="240.6" y="74.5">M20-7810245</text>
<text x="242.5" y="75.9">1</text>
<text x="251.4" y="75.9">2</text>
<text x="240.6" y="87.2">M20-7810245</text>
<text x="242.5" y="88.6">1</text>
<text x="251.4" y="88.6">2</text>
<text x="98.5" y="107.4">3V3</text>
<text x="126.4" y="107.4">VDD</text>
<text x="19.1" y="112.5">5V</text>
<text x="64.2" y="112.5">3V3</text>
<text x="86.4" y="113.8">5V</text>
<text x="146.1" y="113.2">30k</text>
<text x="146.1" y="115.7">10k</text>
<text x="165.7" y="115">VDD</text>
<text x="173.2" y="115">PWR</text>
<text x="134.1" y="122.8">1k@100MHz</text>
<text x="20.7" y="126.5">2u2</text>
<text x="32.6" y="127.9">NCP164CSN330T1G</text>
<text x="62.6" y="126.5">2u2</text>
<text x="70.2" y="126.5">100n</text>
<text x="87.6" y="129.7">10u</text>
<text x="93.1" y="129">100n</text>
<text x="133.7" y="131.6">100n</text>
<text x="148.6" y="130.9">10u</text>
<text x="168" y="130.3">100n</text>
<text x="106.7" y="133.2">ADUM5411BRSZ</text>
<text x="114.3" y="135.8">100p</text>
<text x="134.1" y="138.3">1k@100MHz</text>
<text x="102.3" y="159.5">3V3</text>
<text x="126.4" y="168.4">3V3</text>
<text x="109.5" y="178.7">AT24C08C</text>
<text x="128.7" y="178.6">100n</text>
</g>
<g font-size="1.8" fill="#00f">
<text x="79.8" y="23.7">+12V</text>
<text x="86.4" y="23.7">+5V</text>
<text x="139.4" y="23.7">+12V</text>
<text x="146" y="23.7">+5V</text>
<text x="79.8" y="26.3">RF0</text>
<text x="79.8" y="28.8">RF1</text>
<text x="86.7" y="26.3">RF4</text>
<text x="86.7" y="28.8">RF5</text>
<text x="139.4" y="26.3">RF0</text>
<text x="139.4" y="28.8">RF1</text>
<text x="146.3" y="26.3">RF4</text>
<text x="146.3" y="28.8">RF5</text>
<text x="79.8" y="31.3">RF2</text>
<text x="79.8" y="33.9">RF3</text>
<text x="86.7" y="33.9">RF7</text>
<text x="86.7" y="31.3">RF6</text>
<text x="139.4" y="31.3">RF2</text>
<text x="139.4" y="33.9">RF3</text>
<text x="146.3" y="33.9">RF7</text>
<text x="146.3" y="31.3">RF6</text>
<text x="79.8" y="36.4">GND</text>
<text x="79.8" y="39">RC0</text>
<text x="79.8" y="41.5">RC1</text>
<text x="86.4" y="36.4">GND</text>
<text x="86.5" y="39">RC4</text>
<text x="86.5" y="41.5">RC5</text>
<text x="139.4" y="36.4">GND</text>
<text x="139.4" y="39">RC0</text>
<text x="139.4" y="41.5">RC1</text>
<text x="146" y="36.4">GND</text>
<text x="146.2" y="39">RC4</text>
<text x="146.2" y="41.5">RC5</text>
<text x="79.8" y="44">RC2</text>
<text x="79.8" y="46.6">RC3</text>
<text x="86.5" y="44">RC6</text>
<text x="86.5" y="46.6">RC7</text>
<text x="139.4" y="44">RC2</text>
<text x="139.4" y="46.6">RC3</text>
<text x="146.2" y="44">RC6</text>
<text x="146.2" y="46.6">RC7</text>
<text x="79.8" y="49.1">GND</text>
<text x="79.8" y="51.7">RG0</text>
<text x="86.4" y="49.1">GND</text>
<text x="86.5" y="51.7">RG4</text>
<text x="139.4" y="49.1">GND</text>
<text x="139.4" y="51.7">RG0</text>
<text x="146" y="49.1">GND</text>
<text x="146.2" y="51.7">RG4</text>
<text x="79.8" y="54.2">RG1</text>
<text x="79.8" y="56.7">RG2</text>
<text x="79.8" y="59.3">RG3</text>
<text x="86.5" y="54.2">RG5</text>
<text x="86.5" y="56.7">RG6</text>
<text x="86.5" y="59.3">RG7</text>
<text x="139.4" y="54.2">RG1</text>
<text x="139.4" y="56.7">RG2</text>
<text x="139.4" y="59.3">RG3</text>
<text x="146.2" y="54.2">RG5</text>
<text x="146.2" y="56.7">RG6</text>
<text x="146.2" y="59.3">RG7</text>
<text x="79.8" y="61.8">GND</text>
<text x="79.8" y="64.4">RJ0</text>
<text x="86.4" y="61.8">GND</text>
<text x="86.8" y="64.4">RJ4</text>
<text x="139.4" y="61.8">GND</text>
<text x="139.4" y="64.4">RJ0</text>
<text x="146" y="61.8">GND</text>
<text x="146.5" y="64.4">RJ4</text>
<text x="79.8" y="66.9">RJ1</text>
<text x="79.8" y="69.4">RJ2</text>
<text x="79.8" y="72">RJ3</text>
<text x="86.8" y="66.9">RJ5</text>
<text x="86.8" y="69.4">RJ6</text>
<text x="86.8" y="72">RJ7</text>
<text x="139.4" y="66.9">RJ1</text>
<text x="139.4" y="69.4">RJ2</text>
<text x="139.4" y="72">RJ3</text>
<text x="146.5" y="66.9">RJ5</text>
<text x="146.5" y="69.4">RJ6</text>
<text x="146.5" y="72">RJ7</text>
<text x="107.2" y="98.7">VIA</text>
<text x="107.2" y="101.2">VIB</text>
<text x="117.5" y="101.2">VOB</text>
<text x="117.7" y="98.7">VOA</text>
<text x="107.2" y="103.7">VIC</text>
<text x="107.2" y="106.3">VOD</text>
<text x="117.5" y="103.7">VOC</text>
<text x="118.2" y="106.3">VID</text>
<text x="107.2" y="113.9">PDIS</text>
<text x="107.2" y="111.4">VE1</text>
<text x="117.3" y="113.9">Vsel</text>
<text x="117.8" y="111.4">VE2</text>
<text x="36.1" y="119">VIN</text>
<text x="43.9" y="119">OUT</text>
<text x="107.2" y="119">Vdd1</text>
<text x="116.6" y="119">Vdd2</text>
<text x="36.1" y="124.1">GND</text>
<text x="36.1" y="121.5">EN</text>
<text x="41.3" y="124.1">FB/PG</text>
<text x="107.2" y="121.5">VDDP</text>
<text x="107.2" y="124.1">GND1</text>
<text x="114.6" y="124.1">GNDiso</text>
<text x="117.3" y="121.5">Viso</text>
<text x="107.2" y="129.1">GND1</text>
<text x="107.2" y="126.6">GND1</text>
<text x="114.6" y="126.6">GNDiso</text>
<text x="114.6" y="129.1">GNDiso</text>
<text x="109.7" y="164.7">NC</text>
<text x="109.7" y="167.2">NC</text>
<text x="115.1" y="164.7">SDA</text>
<text x="115.2" y="167.2">SCL</text>
<text x="109.7" y="169.8">A2</text>
<text x="115" y="172.3">VCC</text>
<text x="109.7" y="174.9">WP</text>
<text x="115.2" y="174.9">VSS</text>
</g>
<g font-size="1.8" fill="#c20000">
<text x="59.7" y="37.8">~{CS}_SYS</text>
<text x="101.2" y="37.8">MISO_SYS</text>
<text x="101.2" y="40.3">MOSI_SYS</text>
<text x="170.2" y="40.3">SDA</text>
<text x="59.7" y="45.4">SCLK_SYS</text>
<text x="170.2" y="42.8">SCL</text>
<text x="264.2" y="44.1">DMM_IN</text>
<text x="264.1" y="56.8">GNDA</text>
<text x="261.6" y="75.9">FourWireRet</text>
<text x="261.6" y="88.6">FourWireCurr</text>
<text x="91.4" y="100">~{CS}_SYS</text>
<text x="91.4" y="97.4">MOSI_SYS</text>
<text x="128.3" y="100">~{CS}</text>
<text x="128.3" y="97.4">MOSI</text>
<text x="91.4" y="102.5">SCLK_SYS</text>
<text x="91.4" y="105.1">MISO_SYS</text>
<text x="128.3" y="102.5">SCLK</text>
<text x="128.3" y="105.1">MISO</text>
<text x="177.8" y="120.3">5V_ISO</text>
<text x="243.8" y="125.4">SDA</text>
<text x="243.8" y="127.9">SCL</text>
<text x="120.6" y="135.5">GNDiso</text>
<text x="243.8" y="135.5">DMM_IN</text>
<text x="243.8" y="140.6">FourWireRet</text>
<text x="243.8" y="138.1">FourWireCurr</text>
<text x="243.8" y="143.2">SCLK</text>
<text x="243.8" y="145.7">MOSI</text>
<text x="243.8" y="148.2">MISO</text>
<text x="243.8" y="150.8">~{CS}</text>
<text x="243.8" y="155.9">5V_ISO</text>
<text x="125.7" y="163.5">SDA</text>
<text x="125.7" y="166">SCL</text>
</g>
<g font-size="1.8" fill="#480048">
<text x="264.4" y="126.6">SDA</text>
<text x="264.4" y="129.1">SCL</text>
<text x="87.6" y="132.2">16V</text>
<text x="148.6" y="133.5">16V</text>
<text x="264.4" y="136.8">DMM_IN</text>
<text x="264.4" y="139.3">FourWireCurr</text>
<text x="264.4" y="141.8">FourWireRet</text>
<text x="264.4" y="149.5">MISO</text>
<text x="264.4" y="146.9">MOSI</text>
<text x="264.4" y="144.4">SCLK</text>
<text x="264.4" y="152">~{CS}</text>
<text x="264.4" y="157.1">5V_ISO</text>
</g>
<g font-size="1.4" fill="#000048">
<text x="273.5" y="66.8">GNDA</text>
<text x="154.2" y="136.6">VSSA</text>
<text x="165.7" y="136.6">VSSA</text>
<text x="146.6" y="144.2">VSSA</text>
</g>
<text font-size="1.4" fill="#480048" x="114.2" y="137.6">630Vdc</text>
</svg>
